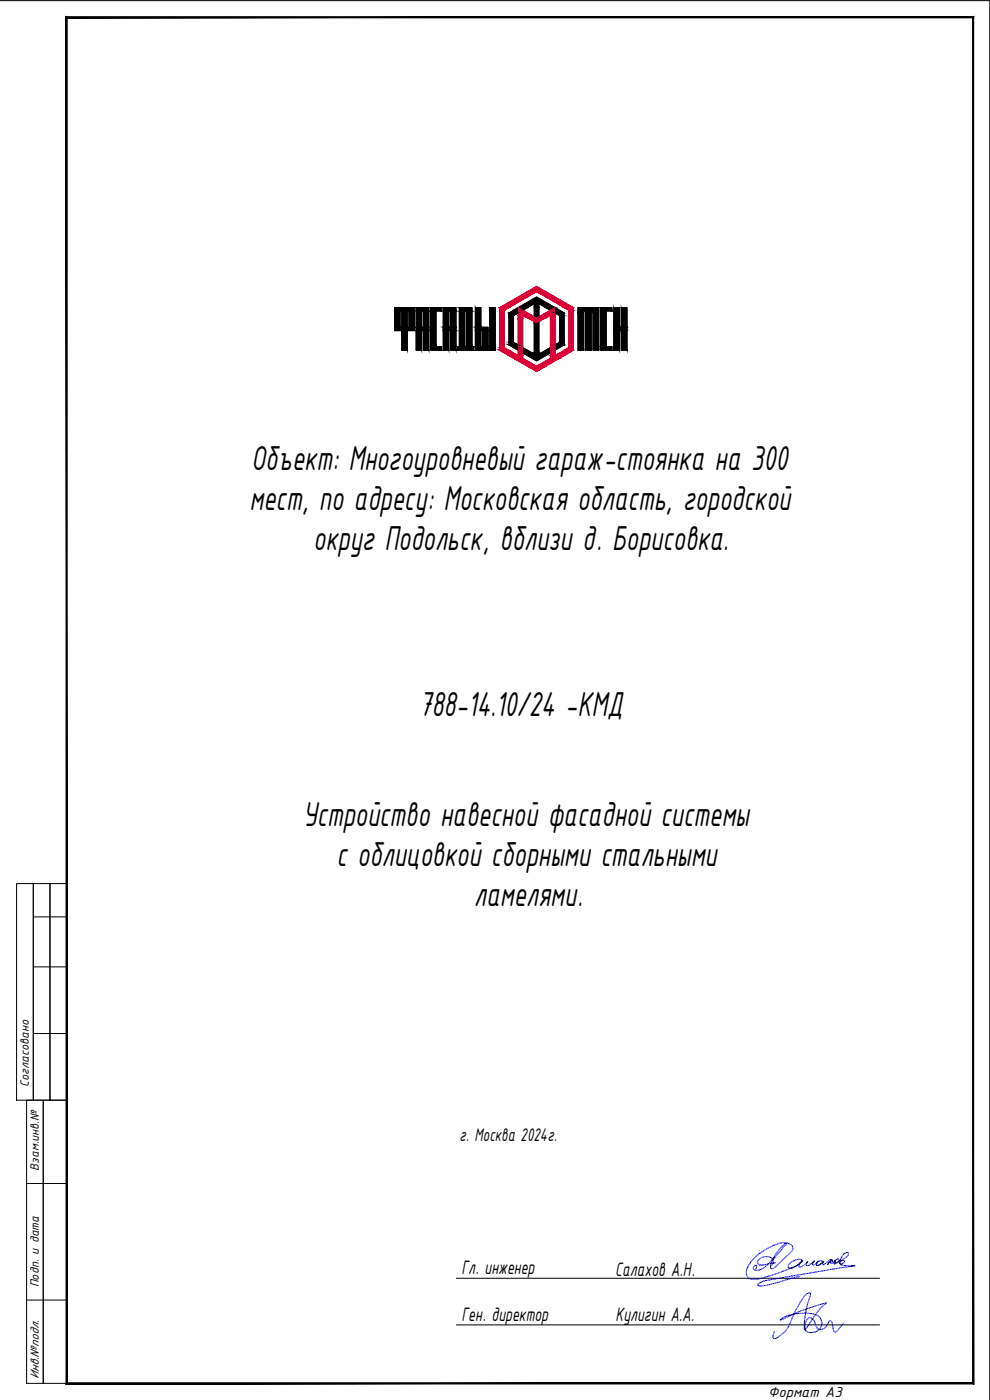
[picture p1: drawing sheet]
<svg xmlns="http://www.w3.org/2000/svg" width="297mm" height="420mm" viewBox="0 0 297 420" stroke-linecap="round" stroke-linejoin="round" font-family="sans-serif">
<!-- layer: 0 -->
<g fill="none" stroke="#000" stroke-width=".3">
<path d="M0 .2h297v420M5 265.2h5v65h-5zM10 265.2h5v65h-5zM10 275.2h10M15 265.2h5v65h-5zM10 290.2h10M10 310.2h10M8 330.2h5v85h-5zM13 330.2h7v85h-7zM8 355.2h12M8 390.2h12M136.9 383.6h127"/>
<path d="M136.9 397.6h127"/>
</g>
<path d="M20.2 415l-.4 .4 272-.4zM19.8 415.4l272-.4 .3 .4zM291.8 5.4v409.6l.3 .4zM291.8 5.4l.3-.4v410.4zM20.2 5.4h271.6l.3-.4zM19.8 5h272.3l-271.9 .4zM19.8 5l.4 410v-409.6zM19.8 5l.4 410-.4 .4z" fill="#000" stroke="#000" stroke-width=".3"/>
<g fill="#000" stroke="#000" stroke-width=".3">
<path d="M154.1 93.1l1.4-.8v.8zM155.5 92.3l1.4 .8zM155.5 92.3h2.7l-1.3 .8zM160.3 96.5l.7 .4h-.7zM157.5 91.1l3.5-2 3.4 2zM161 96.9l.7-.4v.4zM163.7 92.3h2.8zM166.5 92.3l2.8 1.6h-2.8zM127 105.1l1.7 .1zM154.1 104.3h1.4v.8zM156.8 104.3l1.4 .8h-1.4zM157.5 106.3h6.9l-3.4 2z"/>
<path d="M118.4 93.3l1.6 4.9v-4.9zM118.4 93.3l1.6 4.9h-1.6z"/>
<path d="M120.5 93.3l1.7 4.9v-4.9zM120.5 93.3l1.7 4.9h-1.7z"/>
<path d="M120.5 99.2l1.7 5.9v-5.9zM120.5 99.2l1.7 5.9h-1.7z"/>
<path d="M118.4 92.3l6 1v-1zM118.4 92.3l6 1h-6z"/>
<path d="M122.7 93.3l1.7 4.9v-4.9zM122.7 93.3l1.7 4.9h-1.7z"/>
<path d="M118.4 98.2l6 1v-1zM118.4 98.2l6 1h-6z"/>
<path d="M124.9 93.3l1.6 4.9v-4.9zM124.9 93.3l1.6 4.9h-1.6z"/>
<path d="M124.9 99.2l1.6 5.9v-5.9zM124.9 99.2l1.6 5.9h-1.6z"/>
<path d="M124.9 92.3l3.8 1v-1zM124.9 92.3l3.8 1h-3.8z"/>
<path d="M127 93.3l1.7 4.9v-4.9zM127 93.3l1.7 4.9h-1.7z"/>
<path d="M124.9 98.2l3.8 1v-1zM124.9 98.2l3.8 1h-3.8z"/>
<path d="M127 99.2l1.7 5.9v-5.9zM127 99.2l1.7 5.9h-1.7z"/>
<path d="M129.2 93.3l1.6 10.8v-10.8zM129.2 93.3l1.6 10.8h-1.6z"/>
<path d="M129.2 92.3l3.3 1v-1zM129.2 92.3l3.3 1h-3.3z"/>
<path d="M133 93.3l1.7 4.9v-4.9zM133 93.3l1.7 4.9h-1.7z"/>
<path d="M133 99.2l1.7 5.9v-5.9zM133 99.2l1.7 5.9h-1.7z"/>
<path d="M133 92.3l3.8 1v-1zM133 92.3l3.8 1h-3.8z"/>
<path d="M135.1 93.3l1.7 4.9v-4.9zM135.1 93.3l1.7 4.9h-1.7z"/>
<path d="M133 98.2l3.8 1v-1zM133 98.2l3.8 1h-3.8z"/>
<path d="M135.1 99.2l1.7 5.9v-5.9zM135.1 99.2l1.7 5.9h-1.7z"/>
<path d="M137.8 93.3l1.7 10.8v-10.8zM137.8 93.3l1.7 10.8h-1.7z"/>
<path d="M137.8 92.3l3.8 1v-1zM137.8 92.3l3.8 1h-3.8z"/>
<path d="M140 93.3l1.6 10.8v-10.8zM140 93.3l1.6 10.8h-1.6z"/>
<path d="M142.6 92.3l1.7 5.9v-5.9zM142.6 92.3l1.7 5.9h-1.7z"/>
<path d="M142.6 99.2l1.7 4.9v-4.9zM142.6 99.2l1.7 4.9h-1.7z"/>
<path d="M142.6 98.2l3.9 1v-1zM142.6 98.2l3.9 1h-3.9z"/>
<path d="M144.8 99.2l1.7 4.9v-4.9zM144.8 99.2l1.7 4.9h-1.7z"/>
<path d="M146.9 92.3l1.7 12.8v-12.8zM146.9 92.3l1.7 12.8h-1.7z"/>
<path d="M152.7 94.7l1.4 8v-8zM152.7 94.7l1.4 8h-1.4z"/>
<path d="M154.1 93.1l1.4 .8v-.8zM152.7 93.9l1.4-.8 1.4 .8z"/>
<path d="M152.7 93.9l1.4 .8 1.4-.8zM152.7 93.9l1.4 .8h-1.4z"/>
<path d="M155.5 92.3h2.8zM155.5 92.3h2.7z"/>
<path d="M157.5 91.1l.8 1.2 2-1.2zM155.5 92.3l2-1.2 .8 1.2z"/>
<path d="M160.3 91.1l1.4 1.2v-1.2zM160.3 91.1l1.4 1.2h-1.4z"/>
<path d="M160.3 92.3l1.4 2.8v-2.8zM160.3 92.3l1.4 2.8h-1.4z"/>
<path d="M160.3 95.1h1.4zM160.3 95.1h1.4zM160.3 95.1h1.4l-.7 .4z"/>
<path d="M160.3 96.9l1.4 9v-9zM160.3 96.9l1.4 9h-1.4z"/>
<path d="M163.7 92.3h2.8zM163.8 92.3h2.7l-1.4 .8z"/>
<path d="M161.7 91.1l4.8 1.2-2.1-1.2zM161.7 91.1l4.8 1.2h-2.8z"/>
<path d="M166.5 93.9h2.8zM166.5 93.9h2.8z"/>
<path d="M166.5 93.9l2.8 .8v-.8zM166.5 93.9l2.8 .8h-1.4z"/>
<path d="M167.9 94.7l1.4 8v-8zM167.9 94.7l1.4 8h-1.4z"/>
<path d="M173.4 93.3l1.8 11.8v-11.8zM173.4 93.3l1.8 11.8h-1.8z"/>
<path d="M175.7 93.3l1.7 11.8v-11.8zM175.7 93.3l1.7 11.8h-1.7z"/>
<path d="M173.4 92.3l6.3 1v-1zM173.4 92.3l6.3 1h-6.3z"/>
<path d="M177.9 93.3l1.8 11.8v-11.8zM177.9 93.3l1.8 11.8h-1.8z"/>
<path d="M180.2 93.3l1.7 10.8v-10.8zM180.2 93.3l1.7 10.8h-1.7z"/>
<path d="M180.2 92.3l3.4 1v-1zM180.2 92.3l3.4 1h-3.4z"/>
<path d="M184.1 92.3l1.8 5.9v-5.9zM184.1 92.3l1.8 5.9h-1.8z"/>
<path d="M184.1 99.2l1.8 5.9v-5.9zM184.1 99.2l1.8 5.9h-1.8z"/>
<path d="M184.1 98.7l4 .3-.5-.3zM184.1 98.7l4 .3h-4z"/>
<path d="M186.4 92.3l1.7 5.9v-5.9zM186.4 92.3l1.7 5.9h-1.7z"/>
<path d="M184.1 98.2l4 .3v-.3zM184.1 98.2l4 .3h-4z"/>
<path d="M184.1 98.5l3.5 .2 .5-.2zM184.1 98.5l3.5 .2h-3.5z"/>
<path d="M184.1 99l4 .2v-.2zM184.1 99l4 .2h-4z"/>
<path d="M186.4 99.2l1.7 5.9v-5.9zM186.4 99.2l1.7 5.9h-1.7z"/>
<path d="M129.2 104.1l3.3 1v-1zM129.2 104.1l3.3 1h-3.3z"/>
<path d="M137.3 104.1l4.8 1v-1zM137.3 104.1l4.8 1h-4.8z"/>
<path d="M142.6 104.1l3.9 1v-1zM142.6 104.1l3.9 1h-3.9z"/>
<path d="M152.7 102.7l2.8 .8-1.4-.8zM152.7 102.7l2.8 .8h-2.8z"/>
<path d="M152.7 103.5l2.8 .8v-.8zM152.7 103.5l2.8 .8h-1.4z"/>
<path d="M156.8 105.9h2.8zM156.8 105.9h2.8z"/>
<path d="M156.8 105.1l2.8 .8-1.4-.8zM156.8 105.1l2.8 .8h-2.8z"/>
<path d="M156.8 105.9l3.5 .4-.7-.4zM156.8 105.9l3.5 .4h-2.8z"/>
<path d="M160.3 105.9l1.4 .4v-.4zM160.3 105.9l1.4 .4h-1.4z"/>
<path d="M165.1 104.3v1.6zM162.4 105.9l2.7-1.6v1.6z"/>
<path d="M162.4 105.9l2 .4 .7-.4zM161.7 106.3l.7-.4 2 .4z"/>
<path d="M166.5 103.5h2.8zM166.5 103.5h2.8z"/>
<path d="M167.9 102.7l1.4 .8v-.8zM166.5 103.5l1.4-.8 1.4 .8zM166.5 103.5v1.6l2.8-1.6z"/>
<path d="M180.2 104.1l3.4 1v-1zM180.2 104.1l3.4 1h-3.4z"/>
</g>
<g fill="#dd0037" stroke="#dd0037" stroke-width=".3">
<path d="M158.2 87.5l2.8-1.6 2.8 1.6z"/>
<path d="M158.4 95.5h5.2l-2.6 1.4z"/>
<path d="M158.2 109.9h5.6l-2.8 1.6z"/>
<path d="M161 87.5l11 4.8-8.2-4.8zM161 87.5l11 4.8h-2.7z"/>
<path d="M152.7 92.3l8.3-4.8h-2.8zM150 92.3l8.2-4.8-5.5 4.8z"/>
<path d="M169.3 92.3h2.8zM169.3 92.3h2.8z"/>
<path d="M150 92.3h2.7zM149.9 92.3h2.8z"/>
<path d="M169.3 92.3l2.8 .8v-.8zM169.3 92.3l2.8 .8h-1.4z"/>
<path d="M149.9 92.3l1.4 .8 1.4-.8zM149.9 92.3l1.4 .8h-1.4z"/>
<path d="M166.5 92.3v2.4zM162.4 94.7l4.1-2.4v2.4z"/>
<path d="M155.5 92.3l4.1 2.4zM155.5 92.3l4.1 2.4h-4.1z"/>
<path d="M162.4 94.7l1.2 .8 1.5-.8zM161 95.5l1.4-.8 1.2 .8z"/>
<path d="M156.8 94.7l4.2 .8-1.4-.8zM156.8 94.7l4.2 .8h-2.6z"/>
<path d="M155.5 94.7l1.3 .8v-.8zM155.5 94.7l1.3 .8h-1.3z"/>
<path d="M170.7 93.1l1.4 11.2v-11.2zM170.7 93.1l1.4 11.2h-1.4z"/>
<path d="M149.9 93.1l1.4 11.2v-11.2zM149.9 93.1l1.4 11.2h-1.4z"/>
<path d="M170.7 104.3l1.4 .8v-.8zM169.3 105.1l1.4-.8 1.4 .8z"/>
<path d="M155.5 95.5l1.3 9.6v-9.6zM155.5 95.5l1.3 9.6h-1.3z"/>
<path d="M149.9 104.3l2.8 .8-1.4-.8zM149.9 104.3l2.8 .8h-2.8z"/>
<path d="M169.3 105.1v1.6l2.8-1.6zM166.5 106.7l2.8-1.6v1.6z"/>
<path d="M165.1 94.7l1.4 12v-12zM165.1 94.7l1.4 12h-1.4z"/>
<path d="M155.5 105.1l1.3 1.6v-1.6zM155.5 105.1l1.3 1.6h-1.3z"/>
<path d="M149.9 105.1l5.6 1.6-2.8-1.6zM149.9 105.1l5.6 1.6h-2.8z"/>
<path d="M152.7 106.7l4.1 .8v-.8zM152.7 106.7l4.1 .8h-2.7z"/>
<path d="M165.1 106.7l2.8 .8 1.4-.8zM165.1 106.7l2.8 .8h-2.8z"/>
<path d="M165.1 107.5l-1.3 2.4 4.1-2.4zM161 109.9l4.1-2.4-1.3 2.4z"/>
<path d="M154.1 107.5l6.9 2.4-4.2-2.4zM154.1 107.5l6.9 2.4h-2.8z"/>
</g>
<g fill="none" stroke="#000" stroke-width=".3">
<path d="M118.4 92.3h6v6.9h-2.2v5.9h-1.7v-5.9h-2.1zM120 93.3h.5v4.9h-.5zM122.2 93.3h.5v4.9h-.5zM124.9 92.3h3.8v12.9l-1.7-.1v-5.9h-.5v5.9h-1.6zM126.5 93.3h.5v4.9h-.5zM129.2 92.3h3.3v1h-1.7v10.8h1.7v1h-3.3zM133 92.3h3.8v12.8h-1.7v-5.9h-.4v5.9h-1.7zM134.7 93.3h.4v4.9h-.4zM137.8 92.3h3.8v11.8h.5v1h-4.8v-1h.5zM139.5 93.3h.5v10.8h-.5zM142.6 92.3h1.7v5.9h2.2v6.9h-3.9zM144.3 99.2h.5v4.9h-.5z"/>
<path d="M146.9 92.3h1.7v12.8h-1.7zM155.5 93.9l-1.4 .8v8l1.4 .8M156.9 93.1l3.4-2v4M160.3 96.5v9.8l-3.5-2M161.7 96.5v9.8l3.4-2M165.1 93.1l-3.4-2v4M166.5 93.9l1.4 .8v8l-1.4 .8M173.4 92.3h6.3v12.8h-1.8v-11.8h-.5v11.8h-1.7v-11.8h-.5v11.8h-1.8zM180.2 92.3h3.4v1h-1.7v10.8h1.7v1h-3.4zM184.1 92.3h1.8v5.9h.5v-5.9h1.7v6.2l-.5 .2 .5 .3v6.1h-1.7v-5.9h-.5v5.9h-1.8zM155.5 105.1l-2.8-1.6v-9.6l8.3-4.8 8.3 4.8v9.6l-2.8 1.6M156.8 105.9l4.2 2.4 4.1-2.4"/>
</g>
<path d="M149.9 92.3l11.1-6.4 11.1 6.4v12.8l-11.1 6.4-11.1-6.4zM151.3 93.1l9.7-5.6 9.7 5.6v11.2l-4.2 2.4v-14.4l-5.5 3.2-5.5-3.2v14.4l-4.2-2.4zM156.8 94.7l4.2 2.2 4.1-2.2v12.8l-4.1 2.4-4.2-2.4z" fill="none" stroke="#dd0037" stroke-width=".3"/>
<path d="M232.7 379l-4.5 .7-.8-.4v-.8l.5-.7 1.2-.6 1-.1 .8 .2 .9 .5 .2 .5v.7l-.5 .8M226.8 380.8l.2-.6-.2-.5-.8 .8 .1 .4 .7 .3 1.7-.3 1.4-1 1.6-1.7 2.9-4 1.2-1.1 .3 .1-.1 .3-4.2 5.2-.4 1 .1 .9 .5 .2 .5-.3 4.8-4.5 .7-1-.1-1.1-1.3-.8-1.6-.1-2.3 .6-2.2 1.1-2.4 1.5-1.9 1.7-1.1 1.4-.9 1.8-.1 1.3 .6 1.1 1.1 .4h1.6l6.7-2 4.3-1.7 1.6-1 .8-.6 .1-.3-.3-.3-.8-.1-1.2 .3-1.3 .8-.5 .7-.1 .7 .8 .2 1.1-.4 2.2-1.5 .3-.3-.2-.2-1 1.4v.4l.2 .2 1.3-.5 1.1-1.1-.4 .8 .2 .4 .9-.3 1.3-1.1-.5 .8 .1 .4 1-.3 .5-.5-.1-.1-.3 1 .8-.1 1.1-.9-.2-.2-.6-.1-.8 .3-.3 1 .9-.1 1.2-1.1-.3 1 .3 .1 2-1.6 .2 .2-1 1.3 1.3-1.4 .2 .1-.1 .3-.1 .1 .1-.4-.3 .1-.3 .7h.7l.7-.3 .1-.3-.3 .1-.1 .7 .4 .1 1.1-1-.1-.4h-.5l-.6 .6v.4l1.7-.5 2-1.4 .4-.9-.6-.2-.7 .3-.5 .7-.7 1.3-.2 1 .4 .1 .8-.3 .3-.4-.2-.3-1.1 .4-.1 .4 .3 .5 4.2 .3-26.9 4.4-1.8 .8-.4 .6 1.1 .2 2.3-.3 9-2.4" fill="none" stroke="#00f" stroke-width=".3"/>
<path d="M253 397.3l-1.3 1.5a1.01 1.01 0 0 1-1.4 .8l-.4-1.2a1.85 1.85 0 0 0-.9-2.1l-.3 .4a2.75 2.75 0 0 1-3.1 2.2l-.5-.5a4.7 4.7 0 0 0-1.7-2.8 1.73 1.73 0 0 0-1.9 2.1 1.8 1.8 0 0 0 .5 1.9 1.8 1.8 0 0 0 2 .3 2.82 2.82 0 0 0 2.6-3 2.82 2.82 0 0 0-2.9-2.6l-1.7-.2-2.7 .1a8.4 8.4 0 0 0-5.2 2l.3-.1a69.7 69.7 0 0 1 13.6-5.2l-2.4 2.4-4.1 5.8-.2-.5 .1-2.8 .7-3.8 .8-2.5a1.06 1.06 0 0 0 .1-1.5l-1.1 .4-.8 .9-2.1 3.5-1.2 2.6a9.6 9.6 0 0 1-5.4 6.4l-.5-.4 .4-1.9" fill="none" stroke="#00f" stroke-width=".3"/>
<g font-size="11.2">
<text x="75.4" y="141.1">Объект: Многоуровневый гараж-стоянка на 300</text>
<text x="74.9" y="153.1">мест, по адресу: Московская область, городской</text>
<text x="94" y="165.1">округ Подольск, вблизи д. Борисовка.</text>
<text x="125.8" y="214.9">788-14.10/24 -КМД</text>
<text x="90.8" y="247.8">Устройство навесной фасадной системы</text>
<text x="100.9" y="259.8">с облицовкой сборными стальными</text>
<text x="142.2" y="271.8">ламелями.</text>
</g>
<g font-size="6.3">
<text x="138.5" y="382.4">Гл. инженер</text>
<text x="184.6" y="383">Салахов А.Н.</text>
<text x="138.5" y="396.4">Ген. директор</text>
<text x="184.7" y="396.4">Кулигин А.А.</text>
</g>
<text font-size="5.9" x="137.9" y="342.5">г. Москва 2024г.</text>
<text font-size="4.7" x="230.5" y="419.2">Формат А3</text>
<g font-size="3.9">
<text x="8.7" y="326.4" transform="rotate(-90 8.7 326.4)">Согласовано</text>
<text x="11.7" y="351.4" transform="rotate(-90 11.7 351.4)">Взам.инв.№</text>
<text x="11.7" y="386.4" transform="rotate(-90 11.7 386.4)">Подп. и дата</text>
<text x="11.7" y="413.9" transform="rotate(-90 11.7 413.9)">Инв.№подл.</text>
</g>
</svg>
